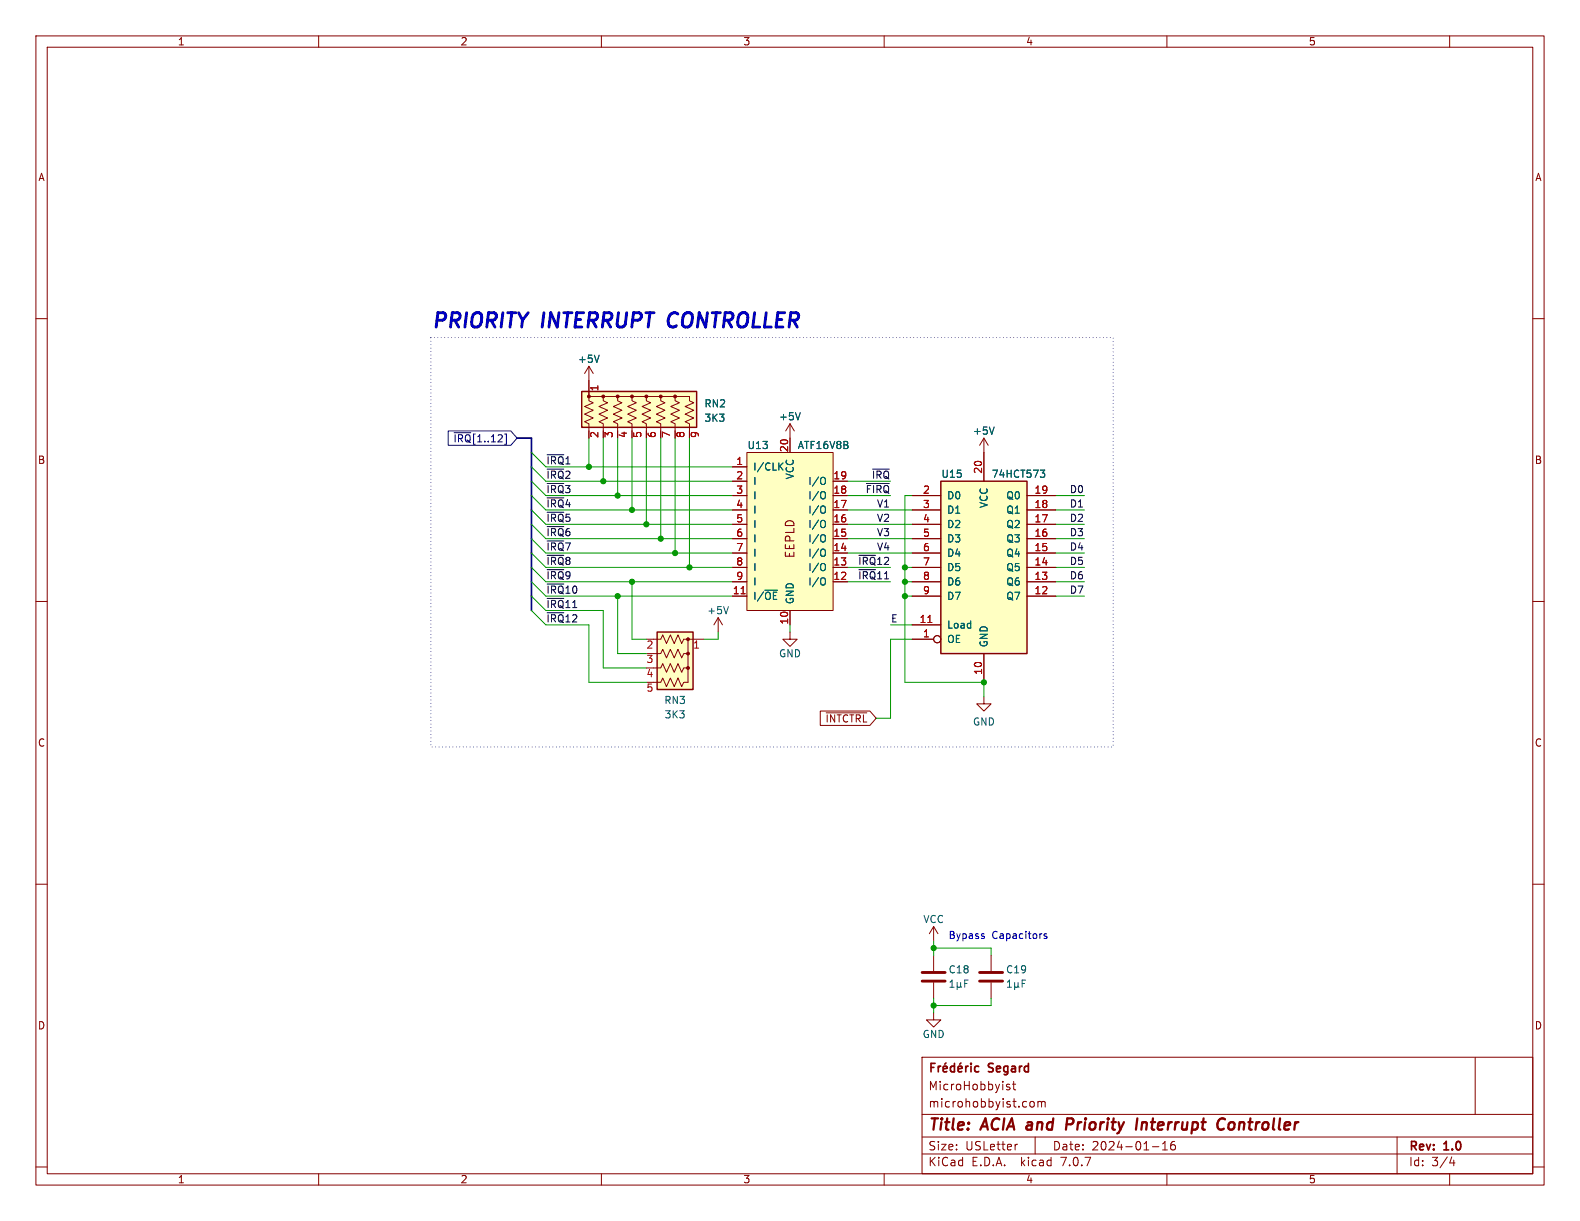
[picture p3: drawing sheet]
<svg xmlns="http://www.w3.org/2000/svg" width="279mm" height="216mm" viewBox="0 0 279 216" stroke-linecap="round" stroke-linejoin="round" font-family="sans-serif">
<g fill="none" stroke="#840000" stroke-width=".18">
<path d="M6.3 6.4h266.7v203.2h-266.7zM8.3 8.3h262.8v199.3h-262.8zM56.3 6.4v1.9M106.4 6.4v1.9M156.3 6.4v1.9M206.4 6.4v1.9M256.3 6.4v1.9M6.3 56.3h2M271.1 56.3h1.9M104.1 64.8l-.7 1.2M104.1 64.8v5.1M104.1 64.8l.8 1.2"/>
<path d="M106.7 70.1v.8l.7 .3-1.5 .7 1.5 .6-1.5 .7 1.5 .7-1.5 .7 .8 .3v1.3M109.2 70.1v.8l.8 .3-1.5 .7 1.5 .6-1.5 .7 1.5 .7-1.5 .7 .7 .3v1.3M111.8 70.1v.8l.7 .3-1.5 .7 1.5 .6-1.5 .7 1.5 .7-1.5 .7 .8 .3v1.3M114.3 70.1v.8l.8 .3-1.6 .7 1.6 .6-1.6 .7 1.6 .7-1.6 .7 .8 .3v1.3M116.8 70.1v.8l.8 .3-1.5 .7 1.5 .6-1.5 .7 1.5 .7-1.5 .7 .7 .3v1.3M119.4 70.1v.8l.7 .3-1.5 .7 1.5 .6-1.5 .7 1.5 .7-1.5 .7 .8 .3v1.3M121.9 76.2v-1.3l-.7-.3 1.5-.7-1.5-.7 1.5-.7-1.5-.6 1.5-.7-.8-.3v-.8h-17.8v.8l.8 .3-1.5 .7 1.5 .6-1.5 .7 1.5 .7-1.5 .7 .7 .3v2.6M139.7 74.9l-.8 1.3M139.7 74.9v5.1M139.7 74.9l.8 1.3M174 77.5l-.8 1.2M174 77.5v7.6"/>
<path d="M174 77.5l.8 1.2M129.5 97.8h2.6M129.5 95.3h2.6M129.5 92.7h2.6M129.5 90.2h2.6M129.5 87.6h2.6M129.5 82.6h2.6M129.5 85.1h2.6M132.1 80h15.2v28h-15.2zM147.3 97.8h2.6M147.3 95.3h2.6M147.3 92.7h2.6"/>
<path d="M147.3 90.2h2.6M147.3 87.6h2.6M147.3 85.1h2.6M161.3 97.8h5.1M161.3 95.3h5.1M161.3 92.7h5.1M161.3 90.2h5.1M161.3 87.6h5.1M181.6 97.8h5.1M181.6 95.3h5.1M181.6 92.7h5.1M181.6 90.2h5.1"/>
<path d="M181.6 87.6h5.1M6.3 106.4h2M114.3 113h2.5l.4-.7 .7 1.5 .6-1.5 .7 1.5 .7-1.5 .6 1.5 .4-.8h.8v7.7h-.8l-.4 .7-.6-1.5-.7 1.5-.7-1.5-.6 1.5-.7-1.5-.4 .8h-1.2M115.6 115.6h1.2l.4-.8 .7 1.5 .6-1.5 .7 1.5 .7-1.5 .6 1.5 .4-.7h.8M115.6 118.1h1.2l.4-.8 .7 1.6 .6-1.6 .7 1.6 .7-1.6 .6 1.6 .4-.8h.8M121.9 113h2.6M127 109.2l-.8 1.3M127 109.2v2.6M127 109.2l.8 1.3M129.5 105.4h2.6M129.5 102.9h2.6M129.5 100.3h2.6"/>
<path d="M139.7 111.8v1.2h1.3l-1.3 1.3-1.3-1.3h1.3M139.7 108v2.5M147.3 102.9h2.6M147.3 100.3h2.6M161.3 113h3.8M161.3 110.5h5.1M161.3 105.4h5.1M161.3 102.9h5.1M161.3 100.3h5.1M174 115.6v5.1M181.6 105.4h5.1M181.6 102.9h5.1"/>
<path d="M181.6 100.3h5.1M271.1 106.4h1.9M145.1 125.7h8.7l1.1 1.3-1.1 1.3h-8.7zM146.1 126h7.2M174 123.2v1.3h1.3l-1.3 1.2-1.3-1.2h1.3M6.3 156.3h2M271.1 156.3h1.9M165.1 179.1v1.2h1.3l-1.3 1.3-1.3-1.3h1.3M165.1 163.8v2.6M165.1 168.9v2.8M165.1 173.7v2.8M165.1 163.8l-.8 1.3"/>
<path d="M165.1 163.8l.8 1.3M175.3 168.9v2.8M175.3 173.7v2.8M163 186.9h108.1v20.7h-108.1zM163 197.1h108.1M178 192l.6 .4-.2 .3-.4-.1M178.5 191.8l-.3-.1-.2 .2M179 191.7h.6M179.3 191.2v1.3l.3 .2M182.3 194.8h.3l.3 .2v.5l-.3 .3-.3-.1-.2-.2v-.5zM183.5 194.9l.5-.1 .2 .2M183.5 194.8v1"/>
<path d="M184.2 195l.2-.2h.4v1M184.2 195v.8M260.9 187v10M6.3 206.4h2M56.3 207.6v2M106.4 207.6v2M156.3 207.6v2M163 204.1h108.1M163 201h108.1M179.9 202.3l-.2 .1M183 201v3.1M203.8 202.8h1.1"/>
<path d="M205.6 203.3h.8M205.6 202.3l.4-.5v1.5M206.4 207.6v2M207.2 202a1.17 1.17 0 0 0 0 1.3h.5l.2-.6-.3-.3-.4 .1-.2 .2M247.1 201v6.6M256.3 207.6v2M256.7 204.6l-.3 1h.9M257.1 205.1v1M271.1 206.4h1.9"/>
<circle cx="165.7" cy="113" r=".63"/>
</g>
<path d="M189.5 197.8h-.8l-.2 2M189.6 198.7l-1 .1M202 198.4l-.2 1.4M202.6 198.4l-.6 .2M215.8 197.8a.67 .67 0 0 1 .8 .1M216.4 199.6l-.4 .2M218 198.4a.62 .62 0 0 0-.7 .4v.8a.52 .52 0 0 0 .7 .1" fill="none" stroke="#840000" stroke-width=".4"/>
<g fill="none" stroke="#840000" stroke-width=".3">
<path d="M164.6 188.7h.5M165.4 188h-.8v1.5M165.9 188.5v1M166.4 188.5l-.3 .1-.2 .2M166.8 189l.7-.1-.1-.3-.4-.1-.2 .2 .1 .8h.5M167.3 188l-.2 .2M168.8 188.6l-.4-.1-.3 .3v.4l.1 .3h.6M168.8 188v1.5M169.4 189l.7-.1v-.3l-.5-.1-.2 .2 .1 .8h.6M169.9 188l-.2 .2M170.8 188.5v1M171.2 188.5l-.3 .1-.1 .2"/>
<path d="M171.7 188v.2M171.7 188.5v1M173.1 188.6l-.5-.1-.2 .3v.4l.1 .3h.6"/>
</g>
<path d="M163.1 173.5h4M163.1 172h4M173.2 173.5h4.1M173.2 172h4.1" fill="none" stroke="#840000" stroke-width=".51"/>
<g fill="none" stroke="#006464" stroke-width=".18">
<path d="M106 62.8l-.5 1.3M141.5 73l-.4 1.2M175.8 75.5l-.4 1.3M137.9 82.4l.6 .7M138.5 81.9l-.8 .7M145.7 84.4l.1 .1a.81 .81 0 0 1-.1 1.2M145.7 86.9l.1 .1a.81 .81 0 0 1-.1 1.2M145.7 89.5h.1a.81 .81 0 0 1-.1 1.2M145.7 92l.1 .1a.81 .81 0 0 1-.1 1.2M145.7 94.6h.1a.81 .81 0 0 1-.1 1.2M145.7 97.1l.1 .1a.81 .81 0 0 1-.1 1.2M145.7 99.6l.1 .1a.81 .81 0 0 1-.1 1.2"/>
<path d="M184 83.1h.7l-.4 .5 .4 .1v.5l-.2 .2h-.4M128.8 107.3l-.4 1.2M145.7 102.2h.1a.81 .81 0 0 1-.1 1.2M168 174.6h.7M168 173.7l.4-.4v1.3M169.3 174.4l.1 .2h.3l.2-.2M169.3 173.7v1.3M169.9 174.4l.1 .2M169.9 173.7v.7M170.6 173.9h.4M171.2 173.3h-.6v1.3M178.2 174.6h.7"/>
<path d="M178.2 173.7l.3-.4v1.3M179.4 174.4l.2 .2h.2l.2-.2M179.4 173.7v1.3M180 174.4l.2 .2M180 173.7v.7M180.8 173.9h.4M181.4 173.3h-.6v1.3"/>
</g>
<g fill="#ffffc2" stroke="#ffffc2" stroke-width=".18">
<path d="M102.9 69.2h20.3v6.4h-20.3z"/>
<path d="M166.4 85.1h15.2v30.5h-15.2z"/>
<path d="M132.1 80h15.2v28h-15.2z"/>
<path d="M116.2 111.8h6.4v10.1h-6.4z"/>
</g>
<path d="M102.9 69.2h20.3v6.4h-20.3zM166.4 85.1h15.2v30.5h-15.2zM116.2 111.8h6.4v10.1h-6.4z" fill="none" stroke="#840000" stroke-width=".25"/>
<g fill="#840000" stroke="#840000" stroke-width=".18">
<circle cx="104.1" cy="70.1" r=".25"/>
<circle cx="106.7" cy="70.1" r=".25"/>
<circle cx="109.2" cy="70.1" r=".25"/>
<circle cx="111.8" cy="70.1" r=".25"/>
<circle cx="114.3" cy="70.1" r=".25"/>
<circle cx="116.8" cy="70.1" r=".25"/>
<circle cx="119.4" cy="70.1" r=".25"/>
<circle cx="121.7" cy="113" r=".25"/>
<circle cx="121.7" cy="115.6" r=".25"/>
<circle cx="121.7" cy="118.1" r=".25"/>
</g>
<path d="M131.1 105h.7M164.1 110.1h.7" fill="none" stroke="#a90000" stroke-width=".18"/>
<path d="M79.3 76.2h11l1.1 1.3-1.1 1.2h-11zM80.3 76.5h3" fill="none" stroke="#000084" stroke-width=".18"/>
<g fill="none" stroke="#0f0f0f" stroke-width=".18">
<path d="M96.7 80.4h3M96.7 83h3M96.7 98.2h3M96.7 88h3M96.7 93.1h3M96.7 90.6h3M96.7 95.7h3M96.7 85.5h3M151.9 98.2h2.9M153.2 85.5h4.1M154.3 83h3M96.7 108.4h3"/>
<path d="M96.7 105.8h3M96.7 103.3h3M96.7 100.7h3M151.9 100.7h2.9"/>
</g>
<path d="M173.9 165.5l.2 .2-.2 .3M173.9 165.1l.1 .1M185.1 165.2l-.3-.1-.2 .2 .1 .2 .4 .1v.3h-.5" fill="none" stroke="#0000c2" stroke-width=".18"/>
<path d="M118.5 55.7a1.61 1.61 0 0 0 0 2" fill="none" stroke="#0000c2" stroke-width=".51"/>
<path d="M76.2 59.7h120.6v72.4h-120.6v-72.4" fill="none" stroke="#0000c2" stroke-width=".18" stroke-dasharray="0 .6"/>
<path d="M91.4 77.5h2.6v30.5" fill="none" stroke="#000084" stroke-width=".3"/>
<g fill="none" stroke="#009600" stroke-width=".18">
<path d="M104.1 77.5v5.1M106.7 77.5v7.6M109.2 77.5v10.1M111.8 77.5v12.7M114.3 77.5v15.2M116.8 77.5v17.8M119.4 77.5v20.3M121.9 77.5v22.8M94 80l2.5 2.6h33M94 82.6l2.5 2.5h33M94 85.1l2.5 2.5h33M94 97.8l2.5 2.5h33"/>
<path d="M94 95.3l2.5 2.5h33M94 92.7l2.5 2.6h33M94 90.2l2.5 2.5h33M94 87.6l2.5 2.6h33M149.9 85.1h7.6M149.9 87.6h7.6M149.9 97.8h11.4M149.9 95.3h11.4M149.9 92.7h11.4M149.9 90.2h11.4M161.3 87.6h-1.3v33.1h14v2.5M186.7 87.6h5.1"/>
<path d="M186.7 97.8h5.1M186.7 95.3h5.1M186.7 92.7h5.1M186.7 90.2h5.1M94 105.4l2.5 2.6h10.2v10.1h7.6M94 108l2.5 2.5h7.6v10.2h10.2M94 102.9l2.5 2.5h33M94 100.3l2.5 2.6h33M109.2 105.4v10.2h5.1M111.8 102.9v10.1h2.5M127 111.8v1.2h-2.5M139.7 110.5v1.3"/>
<path d="M149.9 100.3h7.6M149.9 102.9h7.6M157.5 110.5h3.8M160 105.4h1.3M160 100.3h1.3M160 102.9h1.3M161.3 113h-3.8v14h-2.6M186.7 105.4h5.1M186.7 100.3h5.1M186.7 102.9h5.1M165.1 166.4v2.5M165.1 176.5v2.6"/>
<path d="M165.1 167.6h10.2v1.3M175.3 176.5v1.3h-10.2"/>
</g>
<g fill="#009600" stroke="#009600" stroke-width=".18">
<circle cx="165.1" cy="167.6" r=".46"/>
<circle cx="160" cy="102.9" r=".46"/>
<circle cx="160" cy="100.3" r=".46"/>
<circle cx="174" cy="120.7" r=".46"/>
<circle cx="160" cy="105.4" r=".46"/>
<circle cx="165.1" cy="177.8" r=".46"/>
<circle cx="114.3" cy="92.7" r=".46"/>
<circle cx="111.8" cy="90.2" r=".46"/>
<circle cx="106.7" cy="85.1" r=".46"/>
<circle cx="109.2" cy="87.6" r=".46"/>
<circle cx="104.1" cy="82.6" r=".46"/>
<circle cx="111.8" cy="102.9" r=".46"/>
<circle cx="109.2" cy="105.4" r=".46"/>
<circle cx="121.9" cy="100.3" r=".46"/>
<circle cx="116.8" cy="95.3" r=".46"/>
<circle cx="119.4" cy="97.8" r=".46"/>
</g>
<g font-size="3.5" fill="#0000c2">
<text x="76.2" y="58.2">PRIORITY</text>
<text x="96" y="58.2">INTERRUPT</text>
<text x="119.2" y="58.2">CONTROLLER</text>
</g>
<g font-size="2.8" fill="#840000">
<text x="164" y="200.4">Title:</text>
<text x="173.7" y="200.4">ACIA and</text>
<text x="190.2" y="200.4">Priority</text>
<text x="203.3" y="200.4">Interrupt</text>
<text x="218.5" y="200.4">Controller</text>
</g>
<g font-size="2.1" fill="#840000">
<text x="140.7" y="98.8" transform="rotate(-90 140.7 98.8)">EEPLD</text>
<text x="174.9" y="190">Segard</text>
<text x="164.1" y="193">MicroHobbyist</text>
<text x="164.1" y="196.1">microhobbyist.com</text>
<text x="164" y="203.6">Size:</text>
<text x="170.7" y="203.6">USLetter</text>
<text x="186" y="203.6">Date:</text>
<text x="193.1" y="203.6">2024-01-16</text>
<text x="249.1" y="203.9">Rev:</text>
<text x="255.4" y="203.9">1.0</text>
<text x="164" y="206.4">KiCad</text>
<text x="171.8" y="206.4">E.D.A.</text>
<text x="180.7" y="206.4">kicad</text>
<text x="187.9" y="206.4">7.0.7</text>
<text x="249.1" y="206.4">Id:</text>
<text x="253.1" y="206.4">3/4</text>
</g>
<g font-size="1.8" fill="#840000">
<text x="31.3" y="8.2">1</text>
<text x="81.4" y="8.2">2</text>
<text x="131.4" y="8.2">3</text>
<text x="181.3" y="8.2">4</text>
<text x="231.4" y="8.2">5</text>
<text x="6.7" y="32.2">A</text>
<text x="271.4" y="32.2">A</text>
<text x="106.1" y="77.5" transform="rotate(-90 106.1 77.5)">2</text>
<text x="108.7" y="77.5" transform="rotate(-90 108.7 77.5)">3</text>
<text x="111.2" y="77.5" transform="rotate(-90 111.2 77.5)">4</text>
<text x="113.7" y="77.5" transform="rotate(-90 113.7 77.5)">5</text>
<text x="116.3" y="77.5" transform="rotate(-90 116.3 77.5)">6</text>
<text x="118.8" y="77.5" transform="rotate(-90 118.8 77.5)">7</text>
<text x="121.4" y="77.5" transform="rotate(-90 121.4 77.5)">8</text>
<text x="6.6" y="82.2">B</text>
<text x="271.3" y="82.2">B</text>
<text x="114.2" y="115">2</text>
<text x="114.2" y="117.6">3</text>
<text x="114.2" y="120.1">4</text>
<text x="145.9" y="128">~{INTCTRL}</text>
<text x="6.6" y="132.2">C</text>
<text x="271.3" y="132.2">C</text>
<text x="6.6" y="182.2">D</text>
<text x="271.3" y="182.2">D</text>
<text x="31.3" y="209.4">1</text>
<text x="81.4" y="209.4">2</text>
<text x="131.4" y="209.4">3</text>
<text x="181.3" y="209.4">4</text>
<text x="231.4" y="209.4">5</text>
</g>
<g font-size="1.8" fill="#006464">
<text x="102.1" y="64.4">+5V</text>
<text x="124.5" y="72.2">RN2</text>
<text x="124.5" y="74.8">3K3</text>
<text x="137.7" y="74.5">+5V</text>
<text x="172" y="77.1">+5V</text>
<text x="132.1" y="79.6">U13</text>
<text x="133.1" y="83.4">I/CLK</text>
<text x="141" y="79.6">ATF16V8B</text>
<text x="133.1" y="86">I</text>
<text x="133.1" y="88.5">I</text>
<text x="140.6" y="84.9" transform="rotate(-90 140.6 84.9)">VCC</text>
<text x="142.8" y="88.5">I/O</text>
<text x="142.8" y="86">I/O</text>
<text x="166.4" y="84.7">U15</text>
<text x="167.4" y="88.5">D0</text>
<text x="174.9" y="89.9" transform="rotate(-90 174.9 89.9)">VCC</text>
<text x="175.3" y="84.7">74HCT573</text>
<text x="177.9" y="88.5">Q0</text>
<text x="133.1" y="91">I</text>
<text x="133.1" y="93.6">I</text>
<text x="142.8" y="93.6">I/O</text>
<text x="142.8" y="91">I/O</text>
<text x="167.4" y="91">D1</text>
<text x="167.4" y="93.6">D2</text>
<text x="177.9" y="93.6">Q2</text>
<text x="177.9" y="91">Q1</text>
<text x="133.1" y="96.1">I</text>
<text x="133.1" y="98.7">I</text>
<text x="133.1" y="101.2">I</text>
<text x="142.8" y="101.2">I/O</text>
<text x="142.8" y="98.7">I/O</text>
<text x="142.8" y="96.1">I/O</text>
<text x="167.4" y="96.1">D3</text>
<text x="167.4" y="98.7">D4</text>
<text x="167.4" y="101.2">D5</text>
<text x="177.9" y="101.2">Q5</text>
<text x="177.9" y="98.7">Q4</text>
<text x="177.9" y="96.1">Q3</text>
<text x="133.1" y="106.3">I/~{OE}</text>
<text x="133.1" y="103.7">I</text>
<text x="140.6" y="106.9" transform="rotate(-90 140.6 106.9)">GND</text>
<text x="142.8" y="103.7">I/O</text>
<text x="167.4" y="103.7">D6</text>
<text x="167.4" y="106.3">D7</text>
<text x="177.9" y="106.3">Q7</text>
<text x="177.9" y="103.7">Q6</text>
<text x="125" y="108.8">+5V</text>
<text x="167.4" y="113.9">OE</text>
<text x="167.4" y="111.4">Load</text>
<text x="137.7" y="116.4">GND</text>
<text x="174.9" y="114.6" transform="rotate(-90 174.9 114.6)">GND</text>
<text x="117.4" y="124.7">RN3</text>
<text x="117.4" y="127.2">3K3</text>
<text x="172" y="128.5">GND</text>
<text x="163.2" y="163.4">VCC</text>
<text x="167.6" y="172.3">C18</text>
<text x="177.8" y="172.3">C19</text>
<text x="163.1" y="183.7">GND</text>
</g>
<g font-size="1.8" fill="#a90000">
<text x="106.1" y="69.3" transform="rotate(-90 106.1 69.3)">1</text>
<text x="123.9" y="77.5" transform="rotate(-90 123.9 77.5)">9</text>
<text x="130.1" y="82.3">1</text>
<text x="139.4" y="80.1" transform="rotate(-90 139.4 80.1)">20</text>
<text x="173.7" y="83.9" transform="rotate(-90 173.7 83.9)">20</text>
<text x="130.1" y="84.8">2</text>
<text x="130.1" y="87.4">3</text>
<text x="130.1" y="89.9">4</text>
<text x="147.3" y="89.9">17</text>
<text x="147.3" y="87.4">18</text>
<text x="147.3" y="84.8">19</text>
<text x="163.1" y="87.4">2</text>
<text x="163.1" y="89.9">3</text>
<text x="182.8" y="89.9">18</text>
<text x="182.8" y="87.4">19</text>
<text x="130.1" y="92.5">5</text>
<text x="130.1" y="95">6</text>
<text x="147.3" y="95">15</text>
<text x="147.3" y="92.5">16</text>
<text x="163.1" y="92.5">4</text>
<text x="163.1" y="95">5</text>
<text x="182.8" y="95">16</text>
<text x="182.8" y="92.5">17</text>
<text x="130.1" y="97.5">7</text>
<text x="130.1" y="100.1">8</text>
<text x="147.3" y="100.1">13</text>
<text x="147.3" y="97.5">14</text>
<text x="163.1" y="97.5">6</text>
<text x="163.1" y="100.1">7</text>
<text x="182.8" y="100.1">14</text>
<text x="182.8" y="97.5">15</text>
<text x="129.5" y="105.2">11</text>
<text x="130.1" y="102.6">9</text>
<text x="147.3" y="102.6">12</text>
<text x="163.1" y="102.6">8</text>
<text x="163.1" y="105.2">9</text>
<text x="182.8" y="105.2">12</text>
<text x="182.8" y="102.6">13</text>
<text x="139.4" y="110.5" transform="rotate(-90 139.4 110.5)">10</text>
<text x="162.5" y="110.2">11</text>
<text x="163.1" y="112.8">1</text>
<text x="122.5" y="115">1</text>
<text x="173.7" y="119.4" transform="rotate(-90 173.7 119.4)">10</text>
<text x="114.2" y="122.6">5</text>
</g>
<text font-size="1.8" fill="#000084" x="80.1" y="78.4">~{IRQ}[1..12]</text>
<g font-size="1.8" fill="#0f0f0f">
<text x="96.5" y="82.2">~{IRQ}1</text>
<text x="96.5" y="84.7">~{IRQ}2</text>
<text x="96.5" y="89.8">~{IRQ}4</text>
<text x="96.5" y="87.3">~{IRQ}3</text>
<text x="153" y="87.3">~{FIRQ}</text>
<text x="154.1" y="84.7">~{IRQ}</text>
<text x="155" y="89.8">V1</text>
<text x="189.1" y="87.3">D0</text>
<text x="189.1" y="89.8">D1</text>
<text x="96.5" y="94.9">~{IRQ}6</text>
<text x="96.5" y="92.4">~{IRQ}5</text>
<text x="155" y="92.4">V2</text>
<text x="155" y="94.9">V3</text>
<text x="189.1" y="92.4">D2</text>
<text x="189.1" y="94.9">D3</text>
<text x="96.5" y="100">~{IRQ}8</text>
<text x="96.5" y="97.4">~{IRQ}7</text>
<text x="151.7" y="100">~{IRQ}12</text>
<text x="155" y="97.4">V4</text>
<text x="189.1" y="100">D5</text>
<text x="189.1" y="97.4">D4</text>
<text x="96.5" y="107.6">~{IRQ}11</text>
<text x="96.5" y="105.1">~{IRQ}10</text>
<text x="96.5" y="102.5">~{IRQ}9</text>
<text x="151.7" y="102.5">~{IRQ}11</text>
<text x="189.1" y="102.5">D6</text>
<text x="189.1" y="105.1">D7</text>
<text x="96.5" y="110.1">~{IRQ}12</text>
<text x="157.5" y="110.1">E</text>
</g>
<g font-size="1.8" fill="#0000c2">
<text x="167.6" y="166.1">Bypass</text>
<text x="175.4" y="166.1">Capacitors</text>
</g>
</svg>
